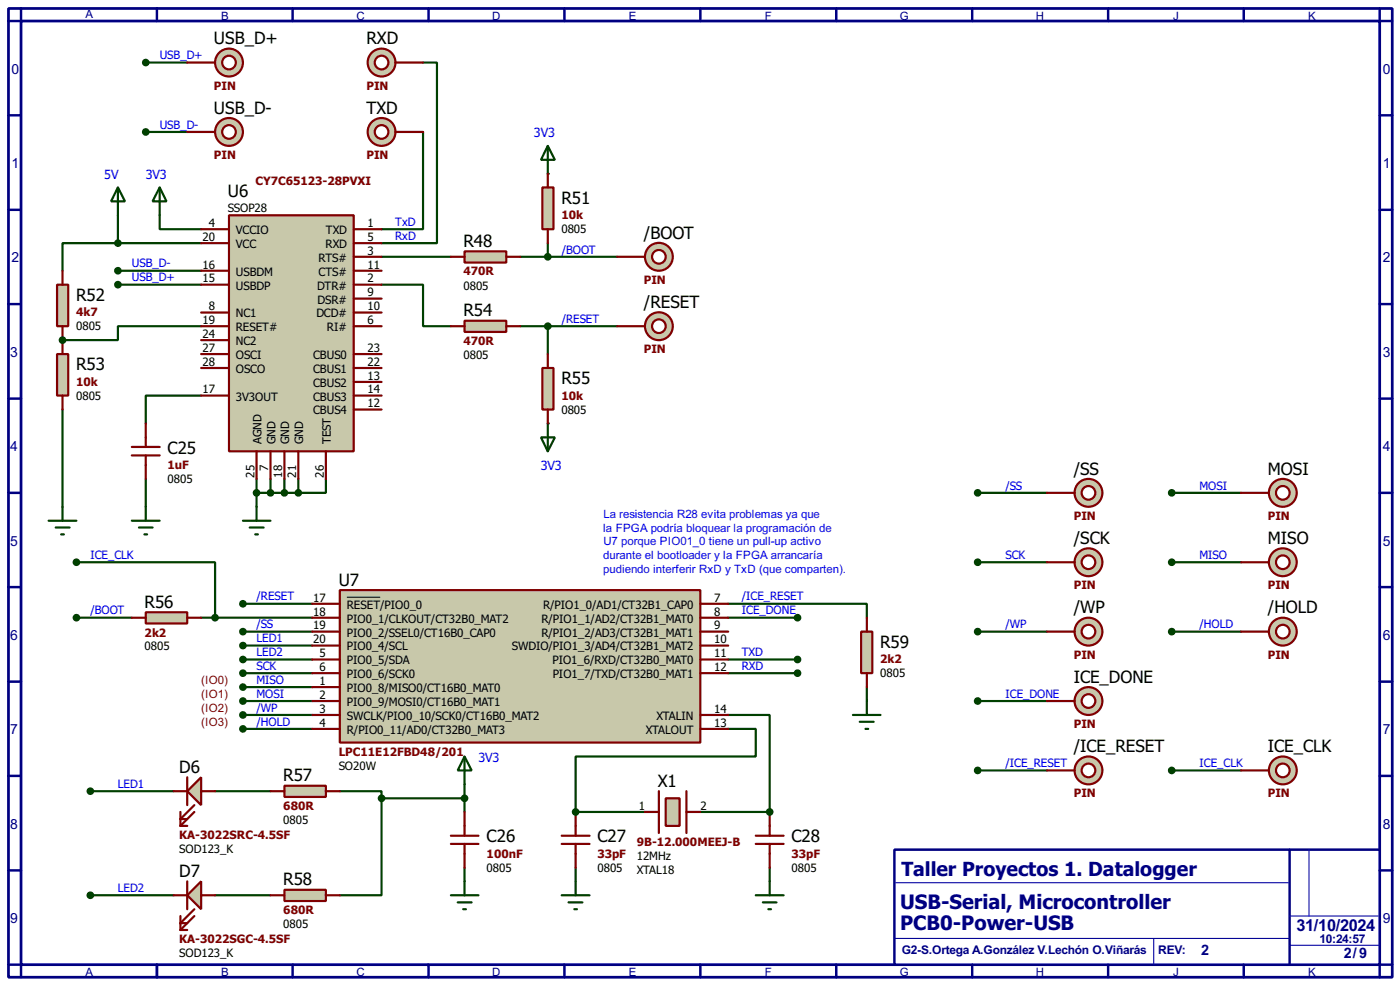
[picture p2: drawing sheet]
<svg xmlns="http://www.w3.org/2000/svg" width="256mm" height="180mm" viewBox="0 0 256 180" stroke-linecap="round" stroke-linejoin="round" font-family="sans-serif">
<path d="M1.6 1.6h253.5v177.3h-253.5zM3.9 3.9h248.9v172.7h-248.9z" fill="none" stroke="#000080" stroke-width=".5"/>
<path d="M3.9 1.6v2.3h-2.3M28.8 1.6v2.3" fill="none" stroke="#000080" stroke-width=".45"/>
<path d="M163.9 155.5h88.9v21.1h-88.9z" fill="#fff" stroke="#000080" stroke-width=".45"/>
<g fill="none" stroke="#000080" stroke-width=".45">
<path d="M53.6 1.6v2.3M78.5 1.6v2.3M103.4 1.6v2.3M128.3 1.6v2.3M153.2 1.6v2.3M178.1 1.6v2.3M203 1.6v2.3M227.9 1.6v2.3M252.8 1.6v2.3h2.3M1.6 21.1h2.3M1.6 38.4h2.3M252.8 21.1h2.3"/>
<path d="M252.8 38.4h2.3M1.6 55.7h2.3M252.8 55.7h2.3M1.6 73h2.3M252.8 73h2.3M1.6 90.2h2.3M252.8 90.2h2.3M1.6 107.5h2.3M252.8 107.5h2.3M1.6 124.8h2.3M252.8 124.8h2.3M1.6 142h2.3"/>
<path d="M1.6 159.3h2.3M236.3 155.5v21.1M252.8 142h2.3M252.8 159.3h2.3M1.6 176.6h2.3v2.3M28.8 176.6v2.3M53.6 176.6v2.3M78.5 176.6v2.3M103.4 176.6v2.3M128.3 176.6v2.3M153.2 176.6v2.3M178.1 176.6v2.3"/>
<path d="M203 176.6v2.3M227.9 176.6v2.3M255.1 176.6h-2.3v2.3"/>
</g>
<path d="M239.8 155.5v12.2M163.9 171.8h72.4M164.1 161.6h71.9M211.4 171.8v4.8M236.3 167.7h16.2M236.3 173h16.5" fill="none" stroke="#0000c0" stroke-width=".2"/>
<path d="M26.7 11.5h7.6M77.5 11.5h2.6v33h-10.2M26.7 24.2h7.6M77.5 24.2v17.8h-7.6M69.9 47h12.7" fill="none" stroke="#004000" stroke-width=".4"/>
<circle cx="100.4" cy="31.8" r=".2" fill="#004000"/>
<path d="M21.6 39.4v5.1M29.3 39.4v2.6h7.6M21.6 44.5h-10.1v5.1M21.6 49.6h15.3M21.6 52.1h15.3M21.6 44.5h15.3" fill="none" stroke="#004000" stroke-width=".4"/>
<circle cx="11.5" cy="62.3" r=".2" fill="#004000"/>
<path d="M36.9 59.7h-15.3v2.6h-10.1" fill="none" stroke="#004000" stroke-width=".4"/>
<circle cx="11.5" cy="62.3" r=".2" fill="#004000"/>
<g fill="none" stroke="#004000" stroke-width=".4">
<path d="M69.9 52.1h7.6v7.6h5.1M95.3 47h17.8M95.3 59.7h17.8M100.4 44.5v2.5M100.4 59.7v5.1M11.5 75v17.8M36.9 72.4h-10.2v5.1M26.7 87.7v5.1M47 87.7v5.1M47 90.2h7.7M49.6 87.7v2.5M52.1 87.7v2.5"/>
<path d="M54.7 87.7v2.5M59.7 87.7v2.5h-5"/>
</g>
<circle cx="100.4" cy="77.5" r=".2" fill="#004000"/>
<g fill="none" stroke="#004000" stroke-width=".4">
<path d="M14 102.9h25.4v10.2M14 113.1h10.2M36.9 113.1h20.3M44.5 110.5h12.7M44.5 115.6h12.7M44.5 118.2h12.7M44.5 120.7h12.7M44.5 123.2h12.7M44.5 125.8h12.7M44.5 128.3h12.7M44.5 130.9h12.7M44.5 133.4h12.7"/>
<path d="M16.6 144.8h15.2M39.4 144.8h10.2M62.3 144.8h7.6v1.3M69.9 146.1v17.8h-7.6M69.9 146.1h15.2M85.1 143.6v5M85.1 158.8v2.5M105.5 158.8v2.5M105.5 148.6h12.7M16.6 163.9h15.2M39.4 163.9h10.2"/>
</g>
<circle cx="105.5" cy="148.6" r=".2" fill="#004000"/>
<path d="M133.4 133.4h5.1v5.1h-33v10.1M128.3 148.6h12.7M141 158.8v2.5" fill="none" stroke="#004000" stroke-width=".4"/>
<circle cx="141" cy="148.6" r=".2" fill="#004000"/>
<g fill="none" stroke="#004000" stroke-width=".4">
<path d="M179.1 90.2h12.7M214.7 90.2h12.7M133.4 110.5h25.4v2.6M133.4 113.1h12.7M179.1 115.6h12.7M179.1 102.9h12.7M214.7 115.6h12.7M214.7 102.9h12.7M133.4 130.9h7.6v17.7M133.4 120.7h12.7M133.4 123.2h12.7M158.8 125.8v2.5"/>
<path d="M179.1 128.3h12.7M179.1 141h12.7M214.7 141h12.7"/>
</g>
<circle cx="41.9" cy="11.5" r="2.55" fill="#c8c8aa" stroke="#800000" stroke-width=".4"/>
<circle cx="41.9" cy="11.5" r="1.25" fill="#feffff" stroke="#800000" stroke-width=".4"/>
<path d="M34.3 11.5h5.1" fill="none" stroke="#800000" stroke-width=".4"/>
<circle cx="41.9" cy="24.2" r="2.55" fill="#c8c8aa" stroke="#800000" stroke-width=".4"/>
<circle cx="41.9" cy="24.2" r="1.25" fill="#feffff" stroke="#800000" stroke-width=".4"/>
<path d="M34.3 24.2h5.1" fill="none" stroke="#800000" stroke-width=".4"/>
<circle cx="69.9" cy="11.5" r="2.55" fill="#c8c8aa" stroke="#800000" stroke-width=".4"/>
<circle cx="69.9" cy="11.5" r="1.25" fill="#feffff" stroke="#800000" stroke-width=".4"/>
<path d="M72.4 11.5h5.1" fill="none" stroke="#800000" stroke-width=".4"/>
<circle cx="69.9" cy="24.2" r="2.55" fill="#c8c8aa" stroke="#800000" stroke-width=".4"/>
<circle cx="69.9" cy="24.2" r="1.25" fill="#feffff" stroke="#800000" stroke-width=".4"/>
<path d="M72.4 24.2h5.1" fill="none" stroke="#800000" stroke-width=".4"/>
<g fill="#004000" stroke="#004000" stroke-width=".4">
<circle cx="26.7" cy="11.5" r=".5"/>
<circle cx="26.7" cy="24.2" r=".5"/>
</g>
<path d="M42 39.4h22.8v43.2h-22.8z" fill="#c8c8aa" stroke="#800000" stroke-width=".4"/>
<g fill="none" stroke="#800000" stroke-width=".4">
<path d="M36.9 42h5.1M36.9 44.5h5.1M36.9 49.6h5.1M36.9 52.1h5.1M36.9 57.2h5.1M36.9 59.7h5.1M64.8 42h5.1M64.8 44.5h5.1M64.8 49.6h5.1M64.8 52.1h5.1M64.8 57.2h5.1M64.8 59.7h5.1"/>
<path d="M64.8 47h5.1M64.8 54.7h5.1M36.9 62.3h5.1M36.9 64.8h5.1M36.9 67.4h5.1M36.9 72.4h5.1M64.8 64.8h5.1M64.8 67.4h5.1M64.8 72.4h5.1M64.8 69.9h5.1M64.8 75h5.1M47 82.6v5.1"/>
<path d="M49.6 82.6v5.1M52.1 82.6v5.1M54.7 82.6v5.1M59.7 82.6v5.1"/>
</g>
<path d="M85.1 46h7.7v2.1h-7.7z" fill="#c8c8aa" stroke="#800000" stroke-width=".4"/>
<path d="M82.6 47h2.5M92.8 47h2.5" fill="none" stroke="#800000" stroke-width=".4"/>
<path d="M100.4 26.7l1.3 2.6h-2.6zM100.4 26.7v5.1" fill="none" stroke="#004000" stroke-width=".4"/>
<path d="M99.4 34.3h2v7.7h-2z" fill="#c8c8aa" stroke="#800000" stroke-width=".4"/>
<path d="M100.4 31.8v2.5M100.4 42v2.5" fill="none" stroke="#800000" stroke-width=".4"/>
<path d="M21.6 34.3l1.3 2.6h-2.5zM21.6 34.3v5.1M29.3 34.3l1.2 2.6h-2.5zM29.3 34.3v5.1" fill="none" stroke="#004000" stroke-width=".4"/>
<g fill="#004000" stroke="#004000" stroke-width=".4">
<circle cx="21.6" cy="49.6" r=".5"/>
<circle cx="21.6" cy="52.1" r=".5"/>
</g>
<path d="M10.5 52.1h2v7.6h-2z" fill="#c8c8aa" stroke="#800000" stroke-width=".4"/>
<path d="M11.5 49.6v2.5M11.5 59.7v2.6" fill="none" stroke="#800000" stroke-width=".4"/>
<circle cx="21.6" cy="44.5" r=".5" fill="#004000" stroke="#004000" stroke-width=".4"/>
<path d="M10.5 64.8h2v7.6h-2z" fill="#c8c8aa" stroke="#800000" stroke-width=".4"/>
<path d="M11.5 62.3v2.5M11.5 72.4v2.6M26.7 77.5v4.3M24.2 83.4h5.1M24.2 81.8h5.1M26.7 83.4v4.3" fill="none" stroke="#800000" stroke-width=".4"/>
<g fill="#004000" stroke="#004000" stroke-width=".4">
<circle cx="11.4" cy="62.3" r=".5"/>
<circle cx="47" cy="90.2" r=".5"/>
<circle cx="49.5" cy="90.2" r=".5"/>
<circle cx="52.1" cy="90.2" r=".5"/>
<circle cx="54.6" cy="90.2" r=".5"/>
</g>
<path d="M8.9 95.3h5.1M10.2 96.6h2.6M11.2 97.8h.5M11.5 92.8v2.5M24.2 95.3h5.1M25.5 96.6h2.5M26.5 97.8h.5M26.7 92.8v2.5M44.5 95.3h5.1M45.8 96.6h2.5M46.8 97.8h.5M47 92.8v2.5" fill="none" stroke="#004000" stroke-width=".4"/>
<circle cx="120.7" cy="47" r="2.55" fill="#c8c8aa" stroke="#800000" stroke-width=".4"/>
<circle cx="120.7" cy="47" r="1.25" fill="#feffff" stroke="#800000" stroke-width=".4"/>
<path d="M113.1 47h5.1" fill="none" stroke="#800000" stroke-width=".4"/>
<circle cx="100.3" cy="47" r=".5" fill="#004000" stroke="#004000" stroke-width=".4"/>
<path d="M85.1 58.7h7.7v2.1h-7.7z" fill="#c8c8aa" stroke="#800000" stroke-width=".4"/>
<path d="M82.6 59.7h2.5M92.8 59.7h2.5" fill="none" stroke="#800000" stroke-width=".4"/>
<circle cx="120.7" cy="59.7" r="2.55" fill="#c8c8aa" stroke="#800000" stroke-width=".4"/>
<circle cx="120.7" cy="59.7" r="1.25" fill="#feffff" stroke="#800000" stroke-width=".4"/>
<path d="M113.1 59.7h5.1" fill="none" stroke="#800000" stroke-width=".4"/>
<circle cx="100.3" cy="59.7" r=".5" fill="#004000" stroke="#004000" stroke-width=".4"/>
<path d="M100.4 77.5v5.1M99.1 80.1h2.6l-1.3 2.5z" fill="none" stroke="#004000" stroke-width=".4"/>
<path d="M99.4 67.4h2v7.6h-2z" fill="#c8c8aa" stroke="#800000" stroke-width=".4"/>
<path d="M100.4 64.8v2.6M100.4 75v2.5" fill="none" stroke="#800000" stroke-width=".4"/>
<path d="M62.3 108h66v27.9h-66z" fill="#c8c8aa" stroke="#800000" stroke-width=".4"/>
<g fill="none" stroke="#800000" stroke-width=".4">
<path d="M57.2 113.1h5.1M57.2 110.5h5.1M57.2 115.6h5.1M57.2 118.2h5.1M128.3 113.1h5.1M128.3 110.5h5.1M128.3 115.6h5.1M128.3 118.2h5.1M57.2 120.7h5.1M57.2 123.2h5.1M57.2 125.8h5.1M57.2 128.3h5.1"/>
<path d="M57.2 130.9h5.1M57.2 133.4h5.1M128.3 120.7h5.1M128.3 123.2h5.1M128.3 130.9h5.1M128.3 133.4h5.1"/>
</g>
<path d="M63.6 109.3h6.1" fill="none" stroke="#000" stroke-width=".18"/>
<circle cx="44.5" cy="110.5" r=".5" fill="#004000" stroke="#004000" stroke-width=".4"/>
<path d="M26.7 112.1h7.6v2h-7.6z" fill="#c8c8aa" stroke="#800000" stroke-width=".4"/>
<path d="M24.2 113.1h2.5M34.3 113.1h2.6" fill="none" stroke="#800000" stroke-width=".4"/>
<g fill="#004000" stroke="#004000" stroke-width=".4">
<circle cx="39.4" cy="113.1" r=".5"/>
<circle cx="14" cy="102.9" r=".5"/>
<circle cx="14" cy="113.1" r=".5"/>
<circle cx="44.5" cy="115.6" r=".5"/>
<circle cx="44.5" cy="118.2" r=".5"/>
<circle cx="44.5" cy="120.7" r=".5"/>
<circle cx="44.5" cy="123.2" r=".5"/>
<circle cx="44.5" cy="125.8" r=".5"/>
<circle cx="44.5" cy="128.3" r=".5"/>
<circle cx="44.5" cy="130.9" r=".5"/>
<circle cx="44.5" cy="133.4" r=".5"/>
</g>
<path d="M34.3 144.8l2.6-2.5v5.1z" fill="#c8c8aa" stroke="#800000" stroke-width=".4"/>
<path d="M31.8 144.8h2.5M33.1 151.2h1.2M33.1 148.6v2.6M34.3 142.3v5.1M35.6 147.4l-2.5 2.5h1.2M35.6 148.6l-2.5 2.6M36.9 144.8h2.5" fill="none" stroke="#800000" stroke-width=".4"/>
<path d="M34.3 163.9l2.6-2.6v5.1z" fill="#c8c8aa" stroke="#800000" stroke-width=".4"/>
<path d="M31.8 163.9h2.5M33.1 170.2h1.2M33.1 167.7v2.5M34.3 161.3v5.1M35.6 166.4l-2.5 2.6h1.2M35.6 167.7l-2.5 2.5M36.9 163.9h2.5" fill="none" stroke="#800000" stroke-width=".4"/>
<path d="M52.1 143.8h7.6v2.1h-7.6z" fill="#c8c8aa" stroke="#800000" stroke-width=".4"/>
<path d="M49.6 144.8h2.5M59.7 144.8h2.6" fill="none" stroke="#800000" stroke-width=".4"/>
<path d="M52.1 162.9h7.6v2h-7.6z" fill="#c8c8aa" stroke="#800000" stroke-width=".4"/>
<path d="M82.6 154.5h5.1M82.6 153h5.1M85.1 148.6v4.4M85.1 154.5v4.3M120.7 144.8v7.7M125.8 144.8v7.7M49.6 163.9h2.5M59.7 163.9h2.6" fill="none" stroke="#800000" stroke-width=".4"/>
<g fill="#004000" stroke="#004000" stroke-width=".4">
<circle cx="16.5" cy="144.8" r=".5"/>
<circle cx="16.5" cy="163.9" r=".5"/>
<circle cx="69.9" cy="146.1" r=".5"/>
<circle cx="85.1" cy="146.1" r=".5"/>
</g>
<path d="M85.1 138.5l1.3 2.5h-2.5zM85.1 138.5v5.1M82.6 163.9h5.1M83.9 165.2h2.5M84.9 166.4h.5M85.1 161.3v2.6" fill="none" stroke="#004000" stroke-width=".4"/>
<path d="M122 146.1h2.5v5.1h-2.5z" fill="#c8c8aa" stroke="#800000" stroke-width=".4"/>
<path d="M102.9 154.5h5.1M102.9 153h5.1M105.5 148.6v4.4M105.5 154.5v4.3M118.2 148.6h2.5M125.8 148.6h2.5M138.5 154.5h5.1M138.5 153h5.1M141 148.6v4.4M141 154.5v4.3" fill="none" stroke="#800000" stroke-width=".4"/>
<path d="M102.9 163.9h5.1M104.2 165.2h2.5M105.2 166.4h.5M105.5 161.3v2.6M138.5 163.9h5.1M139.8 165.2h2.5M140.8 166.4h.5M141 161.3v2.6" fill="none" stroke="#004000" stroke-width=".4"/>
<g fill="#004000" stroke="#004000" stroke-width=".4">
<circle cx="105.4" cy="148.6" r=".5"/>
<circle cx="141" cy="148.6" r=".5"/>
<circle cx="146.1" cy="113.1" r=".5"/>
<circle cx="146.1" cy="120.7" r=".5"/>
<circle cx="146.1" cy="123.2" r=".5"/>
</g>
<path d="M157.8 115.6h2v7.6h-2z" fill="#c8c8aa" stroke="#800000" stroke-width=".4"/>
<path d="M158.8 113.1v2.5M158.8 123.2v2.6" fill="none" stroke="#800000" stroke-width=".4"/>
<path d="M156.3 130.9h5M157.5 132.1h2.6M158.6 133.4h.5M158.8 128.3v2.6" fill="none" stroke="#004000" stroke-width=".4"/>
<circle cx="199.4" cy="115.6" r="2.55" fill="#c8c8aa" stroke="#800000" stroke-width=".4"/>
<circle cx="199.4" cy="115.6" r="1.25" fill="#feffff" stroke="#800000" stroke-width=".4"/>
<path d="M191.8 115.6h5.1" fill="none" stroke="#800000" stroke-width=".4"/>
<circle cx="179.1" cy="115.6" r=".5" fill="#004000" stroke="#004000" stroke-width=".4"/>
<circle cx="199.4" cy="90.2" r="2.55" fill="#c8c8aa" stroke="#800000" stroke-width=".4"/>
<circle cx="199.4" cy="90.2" r="1.25" fill="#feffff" stroke="#800000" stroke-width=".4"/>
<path d="M191.8 90.2h5.1" fill="none" stroke="#800000" stroke-width=".4"/>
<circle cx="199.4" cy="102.9" r="2.55" fill="#c8c8aa" stroke="#800000" stroke-width=".4"/>
<circle cx="199.4" cy="102.9" r="1.25" fill="#feffff" stroke="#800000" stroke-width=".4"/>
<path d="M191.8 102.9h5.1" fill="none" stroke="#800000" stroke-width=".4"/>
<circle cx="199.4" cy="141" r="2.55" fill="#c8c8aa" stroke="#800000" stroke-width=".4"/>
<circle cx="199.4" cy="141" r="1.25" fill="#feffff" stroke="#800000" stroke-width=".4"/>
<path d="M191.8 141h5.1" fill="none" stroke="#800000" stroke-width=".4"/>
<circle cx="199.4" cy="128.3" r="2.55" fill="#c8c8aa" stroke="#800000" stroke-width=".4"/>
<circle cx="199.4" cy="128.3" r="1.25" fill="#feffff" stroke="#800000" stroke-width=".4"/>
<path d="M191.8 128.3h5.1" fill="none" stroke="#800000" stroke-width=".4"/>
<g fill="#004000" stroke="#004000" stroke-width=".4">
<circle cx="179.1" cy="90.2" r=".5"/>
<circle cx="179.1" cy="102.9" r=".5"/>
<circle cx="179.1" cy="128.3" r=".5"/>
<circle cx="179.1" cy="141" r=".5"/>
</g>
<circle cx="235" cy="141" r="2.55" fill="#c8c8aa" stroke="#800000" stroke-width=".4"/>
<circle cx="235" cy="141" r="1.25" fill="#feffff" stroke="#800000" stroke-width=".4"/>
<path d="M227.4 141h5.1" fill="none" stroke="#800000" stroke-width=".4"/>
<circle cx="235" cy="115.6" r="2.55" fill="#c8c8aa" stroke="#800000" stroke-width=".4"/>
<circle cx="235" cy="115.6" r="1.25" fill="#feffff" stroke="#800000" stroke-width=".4"/>
<path d="M227.4 115.6h5.1" fill="none" stroke="#800000" stroke-width=".4"/>
<circle cx="235" cy="102.9" r="2.55" fill="#c8c8aa" stroke="#800000" stroke-width=".4"/>
<circle cx="235" cy="102.9" r="1.25" fill="#feffff" stroke="#800000" stroke-width=".4"/>
<path d="M227.4 102.9h5.1" fill="none" stroke="#800000" stroke-width=".4"/>
<circle cx="235" cy="90.2" r="2.55" fill="#c8c8aa" stroke="#800000" stroke-width=".4"/>
<circle cx="235" cy="90.2" r="1.25" fill="#feffff" stroke="#800000" stroke-width=".4"/>
<path d="M227.4 90.2h5.1" fill="none" stroke="#800000" stroke-width=".4"/>
<g fill="#004000" stroke="#004000" stroke-width=".4">
<circle cx="214.6" cy="90.2" r=".5"/>
<circle cx="214.6" cy="102.9" r=".5"/>
<circle cx="214.6" cy="115.6" r=".5"/>
<circle cx="214.6" cy="141" r=".5"/>
</g>
<g font-size="4.4" fill="#000080">
<text x="164.9" y="166.5">USB-Serial, Microcontroller</text>
<text x="164.9" y="170.3">PCB0-Power-USB</text>
</g>
<text font-size="4.3" fill="#000080" x="165.2" y="160.3">Taller Proyectos 1. Datalogger</text>
<g font-size="3.8">
<text x="39.2" y="8.1">USB_D+</text>
<text x="67.2" y="8.1">RXD</text>
<text x="39.2" y="20.8">USB_D-</text>
<text x="67.2" y="20.8">TXD</text>
<text x="41.8" y="36">U6</text>
<text x="102.9" y="37.3">R51</text>
<text x="84.9" y="45.2">R48</text>
<text x="118" y="43.7">/BOOT</text>
<text x="14" y="55.1">R52</text>
<text x="84.9" y="57.9">R54</text>
<text x="118" y="56.4">/RESET</text>
<text x="14" y="67.8">R53</text>
<text x="102.9" y="70.4">R55</text>
<text x="30.7" y="83.1">C25</text>
<text x="196.7" y="86.9">/SS</text>
<text x="232.3" y="86.9">MOSI</text>
<text x="196.7" y="99.6">/SCK</text>
<text x="232.3" y="99.6">MISO</text>
<text x="62.1" y="107.2">U7</text>
<text x="26.5" y="111.3">R56</text>
<text x="196.7" y="112.3">/WP</text>
<text x="232.3" y="112.3">/HOLD</text>
<text x="161.3" y="118.6">R59</text>
<text x="196.7" y="125">ICE_DONE</text>
<text x="196.7" y="137.7">/ICE_RESET</text>
<text x="232.3" y="137.7">ICE_CLK</text>
<text x="32.9" y="141.5">D6</text>
<text x="51.9" y="143">R57</text>
<text x="120.5" y="144">X1</text>
<text x="89.2" y="154.2">C26</text>
<text x="109.5" y="154.2">C27</text>
<text x="145" y="154.2">C28</text>
<text x="32.9" y="160.5">D7</text>
<text x="51.9" y="162.1">R58</text>
</g>
<text font-size="3.4" fill="#000080" x="237.5" y="170.3">31/10/2024</text>
<g font-size="3" fill="#000080">
<text x="220.1" y="174.8">2</text>
<text x="246.2" y="175.3">2/9</text>
</g>
<g font-size="2.9" fill="#000080">
<text x="2.1" y="13.5">0</text>
<text x="253.4" y="13.5">0</text>
<text x="2.1" y="30.7">1</text>
<text x="253.4" y="30.7">1</text>
<text x="2.1" y="48">2</text>
<text x="253.4" y="48">2</text>
<text x="1.9" y="65.3">3</text>
<text x="253.4" y="65.3">3</text>
<text x="1.9" y="82.5">4</text>
<text x="253.4" y="82.5">4</text>
<text x="1.9" y="99.9">5</text>
<text x="253.4" y="99.9">5</text>
<text x="1.9" y="117.1">6</text>
<text x="253.4" y="117.1">6</text>
<text x="1.9" y="134.4">7</text>
<text x="253.4" y="134.4">7</text>
<text x="1.9" y="151.7">8</text>
<text x="253.4" y="151.7">8</text>
<text x="1.9" y="168.9">9</text>
<text x="253.4" y="168.9">9</text>
</g>
<g font-size="2.8" fill="#00f">
<text x="97.8" y="25.2">3V3</text>
<text x="19.1" y="32.8">5V</text>
<text x="26.7" y="32.8">3V3</text>
<text x="99.1" y="86.1">3V3</text>
<text x="87.7" y="139.5">3V3</text>
</g>
<g font-size="2.6" fill="#00f">
<text x="29.3" y="10.9">USB_D+</text>
<text x="29.3" y="23.6">USB_D-</text>
<text x="72.4" y="41.3">TxD</text>
<text x="72.4" y="43.9">RxD</text>
<text x="102.9" y="46.4">/BOOT</text>
<text x="24.2" y="49">USB_D-</text>
<text x="24.2" y="51.5">USB_D+</text>
<text x="102.9" y="59.1">/RESET</text>
<text x="184.2" y="89.6">/SS</text>
<text x="219.8" y="89.6">MOSI</text>
<text x="16.6" y="102.3">ICE_CLK</text>
<text x="184.2" y="102.3">SCK</text>
<text x="219.8" y="102.3">MISO</text>
<text x="16.6" y="112.5">/BOOT</text>
<text x="47" y="109.9">/RESET</text>
<text x="135.9" y="112.5">ICE_DONE</text>
<text x="135.9" y="109.9">/ICE_RESET</text>
<text x="47" y="115">/SS</text>
<text x="47" y="117.6">LED1</text>
<text x="184.2" y="115">/WP</text>
<text x="219.8" y="115">/HOLD</text>
<text x="47" y="120.1">LED2</text>
<text x="47" y="122.6">SCK</text>
<text x="47" y="125.2">MISO</text>
<text x="135.9" y="120.1">TXD</text>
<text x="135.9" y="122.6">RXD</text>
<text x="47" y="127.7">MOSI</text>
<text x="47" y="130.3">/WP</text>
<text x="184.2" y="127.7">ICE_DONE</text>
<text x="47" y="132.8">/HOLD</text>
<text x="184.2" y="140.4">/ICE_RESET</text>
<text x="219.8" y="140.4">ICE_CLK</text>
<text x="21.6" y="144.2">LED1</text>
<text x="21.6" y="163.3">LED2</text>
</g>
<g font-size="2.6" fill="#800000">
<text x="39.2" y="16.4">PIN</text>
<text x="67.2" y="16.4">PIN</text>
<text x="39.2" y="29.1">PIN</text>
<text x="67.2" y="29.1">PIN</text>
<text x="46.8" y="33.8">CY7C65123-28PVXI</text>
<text x="102.9" y="40.2">10k</text>
<text x="84.9" y="50.4">470R</text>
<text x="118" y="52">PIN</text>
<text x="14" y="57.9">4k7</text>
<text x="84.9" y="63.1">470R</text>
<text x="118" y="64.7">PIN</text>
<text x="14" y="70.6">10k</text>
<text x="102.9" y="73.2">10k</text>
<text x="30.7" y="85.9">1uF</text>
<text x="196.7" y="95.2">PIN</text>
<text x="232.3" y="95.2">PIN</text>
<text x="196.7" y="107.9">PIN</text>
<text x="232.3" y="107.9">PIN</text>
<text x="26.5" y="116.5">2k2</text>
<text x="161.3" y="121.4">2k2</text>
<text x="196.7" y="120.6">PIN</text>
<text x="232.3" y="120.6">PIN</text>
<text x="196.7" y="133.3">PIN</text>
<text x="62.1" y="138.3">LPC11E12FBD48/201</text>
<text x="51.9" y="148.3">680R</text>
<text x="196.7" y="146">PIN</text>
<text x="232.3" y="146">PIN</text>
<text x="32.9" y="153.6">KA-3022SRC-4.5SF</text>
<text x="116.7" y="154.9">9B-12.000MEEJ-B</text>
<text x="89.2" y="157">100nF</text>
<text x="109.5" y="157">33pF</text>
<text x="145" y="157">33pF</text>
<text x="51.9" y="167.3">680R</text>
<text x="32.9" y="172.6">KA-3022SGC-4.5SF</text>
</g>
<g font-size="2.6">
<text x="38.3" y="41.6">4</text>
<text x="41.8" y="38.8">SSOP28</text>
<text x="67.4" y="41.6">1</text>
<text x="37.1" y="44.1">20</text>
<text x="43.2" y="42.9">VCCIO</text>
<text x="43.2" y="45.4">VCC</text>
<text x="58.4" y="47.9">RTS#</text>
<text x="59.7" y="45.4">RXD</text>
<text x="59.7" y="42.9">TXD</text>
<text x="67.4" y="44.1">5</text>
<text x="67.4" y="46.6">3</text>
<text x="102.9" y="42.7">0805</text>
<text x="37.1" y="49.2">16</text>
<text x="37.1" y="51.7">15</text>
<text x="43.2" y="50.4">USBDM</text>
<text x="43.2" y="53">USBDP</text>
<text x="58.1" y="53">DTR#</text>
<text x="58.4" y="50.4">CTS#</text>
<text x="67.4" y="49.2">11</text>
<text x="67.4" y="51.7">2</text>
<text x="84.9" y="53">0805</text>
<text x="37.1" y="59.3">19</text>
<text x="38.3" y="56.8">8</text>
<text x="43.2" y="58.1">NC1</text>
<text x="58" y="58.1">DCD#</text>
<text x="58.2" y="55.6">DSR#</text>
<text x="67.4" y="54.3">9</text>
<text x="67.4" y="56.8">10</text>
<text x="67.4" y="59.3">6</text>
<text x="14" y="60.5">0805</text>
<text x="37.1" y="61.9">24</text>
<text x="37.1" y="64.4">27</text>
<text x="43.2" y="60.6">RESET#</text>
<text x="43.2" y="63.1">NC2</text>
<text x="43.2" y="65.7">OSCI</text>
<text x="57.4" y="65.7">CBUS0</text>
<text x="59.9" y="60.6">RI#</text>
<text x="67.4" y="64.4">23</text>
<text x="84.9" y="65.7">0805</text>
<text x="37.1" y="67">28</text>
<text x="37.1" y="72">17</text>
<text x="43.2" y="68.3">OSCO</text>
<text x="57.4" y="68.3">CBUS1</text>
<text x="57.4" y="70.8">CBUS2</text>
<text x="67.4" y="67">22</text>
<text x="67.4" y="69.5">13</text>
<text x="67.4" y="72">14</text>
<text x="14" y="73.2">0805</text>
<text x="43.2" y="73.3">3V3OUT</text>
<text x="57.4" y="73.3">CBUS3</text>
<text x="57.4" y="75.8">CBUS4</text>
<text x="67.4" y="74.6">12</text>
<text x="102.9" y="75.7">0805</text>
<text x="47.9" y="81.3" transform="rotate(-90 47.9 81.3)">AGND</text>
<text x="50.5" y="81.3" transform="rotate(-90 50.5 81.3)">GND</text>
<text x="53" y="81.3" transform="rotate(-90 53 81.3)">GND</text>
<text x="55.6" y="81.3" transform="rotate(-90 55.6 81.3)">GND</text>
<text x="60.6" y="81.3" transform="rotate(-90 60.6 81.3)">TEST</text>
<text x="30.7" y="88.4">0805</text>
<text x="46.6" y="87.4" transform="rotate(-90 46.6 87.4)">25</text>
<text x="49.2" y="86.3" transform="rotate(-90 49.2 86.3)">7</text>
<text x="51.7" y="87.4" transform="rotate(-90 51.7 87.4)">18</text>
<text x="54.3" y="87.4" transform="rotate(-90 54.3 87.4)">21</text>
<text x="59.3" y="87.4" transform="rotate(-90 59.3 87.4)">26</text>
<text x="57.4" y="112.7">18</text>
<text x="57.4" y="110.1">17</text>
<text x="63.6" y="114">PIO0_1/CLKOUT/CT32B0_MAT2</text>
<text x="63.6" y="111.4">RESET/PIO0_0</text>
<text x="99.2" y="114">R/PIO1_1/AD2/CT32B1_MAT0</text>
<text x="99.5" y="111.4">R/PIO1_0/AD1/CT32B1_CAP0</text>
<text x="130.9" y="110.1">7</text>
<text x="130.9" y="112.7">8</text>
<text x="26.5" y="119">0805</text>
<text x="57.4" y="115.2">19</text>
<text x="57.4" y="117.8">20</text>
<text x="63.6" y="116.5">PIO0_2/SSEL0/CT16B0_CAP0</text>
<text x="63.6" y="119.1">PIO0_4/SCL</text>
<text x="93.8" y="119.1">SWDIO/PIO1_3/AD4/CT32B1_MAT2</text>
<text x="99.2" y="116.5">R/PIO1_2/AD3/CT32B1_MAT1</text>
<text x="130.9" y="115.2">9</text>
<text x="130.9" y="117.8">10</text>
<text x="58.6" y="120.3">5</text>
<text x="58.6" y="122.8">6</text>
<text x="58.6" y="125.4">1</text>
<text x="63.6" y="121.6">PIO0_5/SDA</text>
<text x="63.6" y="124.1">PIO0_6/SCK0</text>
<text x="101.2" y="121.6">PIO1_6/RXD/CT32B0_MAT0</text>
<text x="101.2" y="124.1">PIO1_7/TXD/CT32B0_MAT1</text>
<text x="130.9" y="120.3">11</text>
<text x="130.9" y="122.8">12</text>
<text x="161.3" y="124">0805</text>
<text x="58.6" y="127.9">2</text>
<text x="58.6" y="130.5">3</text>
<text x="63.6" y="126.7">PIO0_8/MISO0/CT16B0_MAT0</text>
<text x="63.6" y="129.2">PIO0_9/MOSI0/CT16B0_MAT1</text>
<text x="63.6" y="131.8">SWCLK/PIO0_10/SCK0/CT16B0_MAT2</text>
<text x="120.3" y="131.8">XTALIN</text>
<text x="130.9" y="130.5">14</text>
<text x="58.6" y="133">4</text>
<text x="63.6" y="134.3">R/PIO0_11/AD0/CT32B0_MAT3</text>
<text x="118.3" y="134.3">XTALOUT</text>
<text x="130.9" y="133">13</text>
<text x="62.1" y="140.9">SO20W</text>
<text x="117" y="148.2">1</text>
<text x="128.3" y="148.2">2</text>
<text x="51.9" y="150.8">0805</text>
<text x="32.9" y="156.1">SOD123_K</text>
<text x="89.2" y="159.5">0805</text>
<text x="109.5" y="159.5">0805</text>
<text x="116.7" y="157.4">12MHz</text>
<text x="116.7" y="159.9">XTAL18</text>
<text x="145" y="159.5">0805</text>
<text x="51.9" y="169.8">0805</text>
<text x="32.9" y="175.2">SOD123_K</text>
</g>
<g font-size="2.5" fill="#000080">
<text x="241.8" y="172.6">10:24:57</text>
<text x="165.2" y="174.6">G2-S.Ortega A.González V.Lechón O.Viñarás</text>
<text x="212.2" y="174.6">REV:</text>
</g>
<g font-size="2.4" fill="#000080">
<text x="15.6" y="3.4">A</text>
<text x="40.5" y="3.6">B</text>
<text x="65.3" y="3.6">C</text>
<text x="90.2" y="3.6">D</text>
<text x="115.2" y="3.6">E</text>
<text x="140.1" y="3.6">F</text>
<text x="164.8" y="3.6">G</text>
<text x="189.8" y="3.6">H</text>
<text x="214.9" y="3.6">J</text>
<text x="239.6" y="3.6">K</text>
<text x="15.6" y="178.7">A</text>
<text x="40.5" y="178.7">B</text>
<text x="65.3" y="178.7">C</text>
<text x="90.2" y="178.7">D</text>
<text x="115.2" y="178.7">E</text>
<text x="140.1" y="178.7">F</text>
<text x="164.8" y="178.7">G</text>
<text x="189.8" y="178.7">H</text>
<text x="214.9" y="178.7">J</text>
<text x="239.6" y="178.7">K</text>
</g>
<g font-size="2.4" fill="#00f">
<text x="110.5" y="94.8">La resistencia R28 evita problemas ya que</text>
<text x="110.5" y="97.3">la FPGA podría bloquear la programación de</text>
<text x="110.5" y="99.8">U7 porque PIO01_0 tiene un pull-up activo</text>
<text x="110.5" y="102.4">durante el bootloader y la FPGA arrancaría</text>
<text x="110.5" y="104.9">pudiendo interferir RxD y TxD (que comparten).</text>
</g>
<g font-size="2.4" fill="#800000">
<text x="36.9" y="125.2">(IO0)</text>
<text x="36.9" y="127.8">(IO1)</text>
<text x="36.9" y="130.3">(IO2)</text>
<text x="36.9" y="132.9">(IO3)</text>
</g>
</svg>
